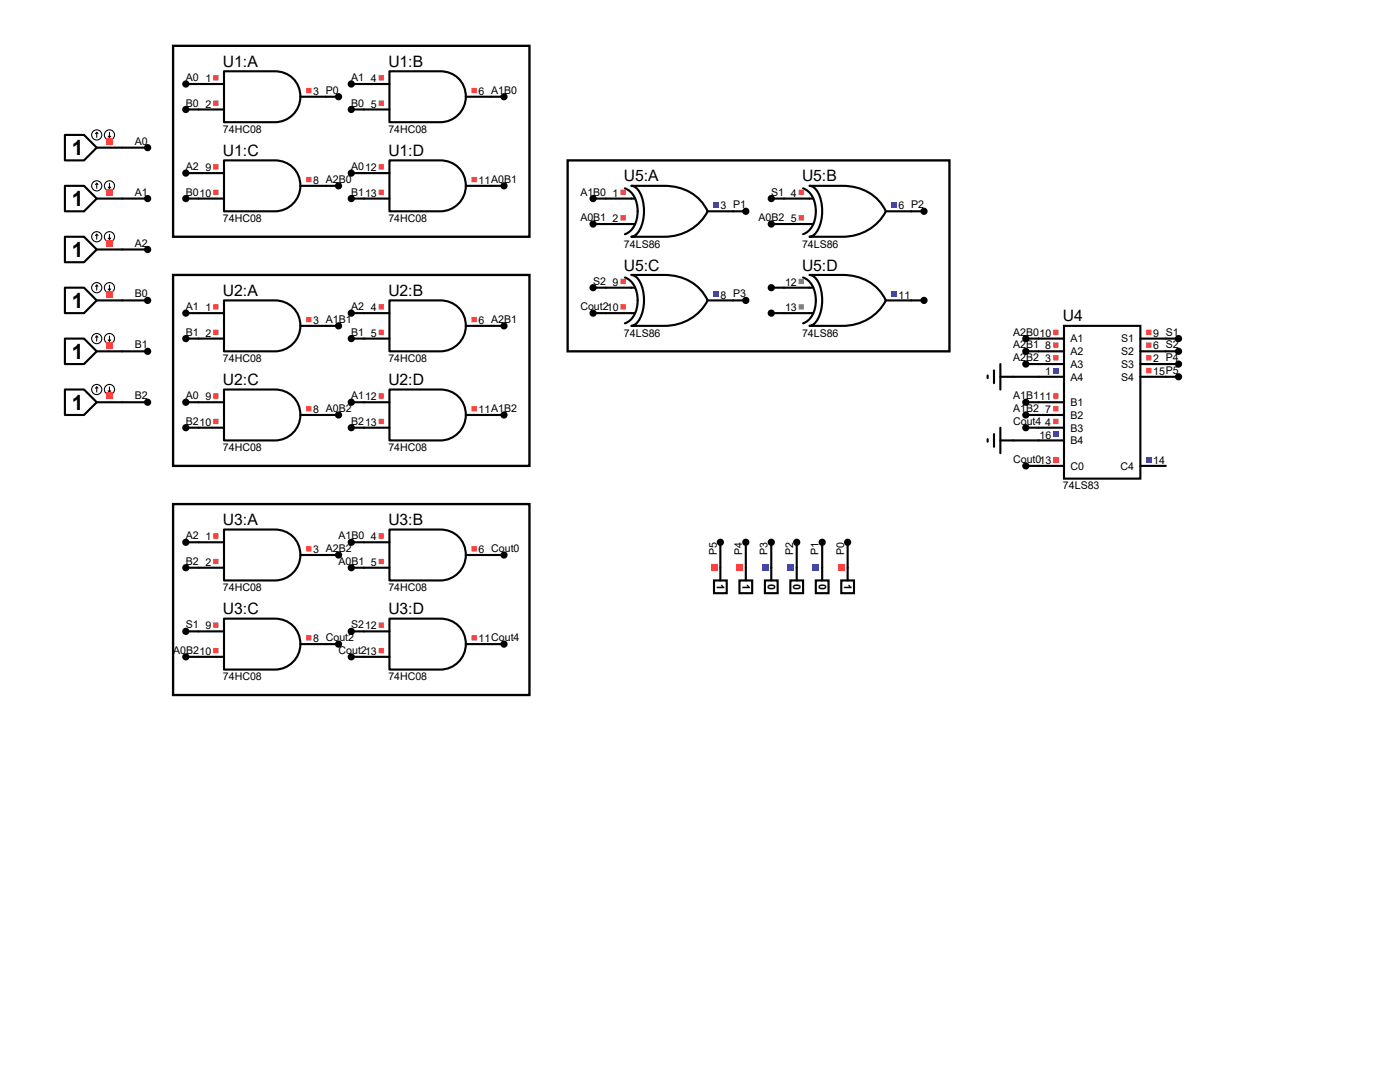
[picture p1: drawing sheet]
<svg xmlns="http://www.w3.org/2000/svg" width="279mm" height="216mm" viewBox="0 0 279 216" stroke-linecap="round" stroke-linejoin="round" font-family="sans-serif">
<g fill="none" stroke="#000" stroke-width=".42">
<path d="M37.1 16.8h2.5M65 19.3h2.6M70.1 16.8h2.5M98 19.3h2.6M24.4 29.5h5.1M24.4 39.6h5.1M37.1 39.6h2.5M37.1 21.8h2.5M37.1 34.5h2.5M65 37.1h2.6M70.1 39.6h2.5M70.1 21.8h2.5"/>
<path d="M70.1 34.5h2.5M98 37.1h2.6M118.4 39.6h2.5M153.9 39.6h2.6M24.4 49.8h5.1M24.4 59.9h5.1M118.4 44.7h2.5M118.4 57.4h2.5M146.3 59.9h2.5M146.3 42.2h2.5M153.9 44.7h2.6M153.9 57.4h2.6"/>
<path d="M181.9 59.9h2.5M181.9 42.2h2.5M24.4 70.1h5.1M37.1 62.5h2.5M37.1 67.6h2.5M65 65h2.6M70.1 62.5h2.5M70.1 67.6h2.5M98 65h2.6M118.4 62.5h2.5M153.9 62.5h2.6M202.2 75.2h10.1"/>
<path d="M204.7 70.1h7.6M204.7 67.6h7.6M204.7 72.6h7.6M212.3 65h15.3v30.5h-15.3zM227.6 70.1h7.6M227.6 67.6h7.6M227.6 72.6h7.6M227.6 75.2h7.6M24.4 80.3h5.1M37.1 80.3h2.5M37.1 85.3h2.5M65 82.8h2.6"/>
<path d="M70.1 80.3h2.5M70.1 85.3h2.5M98 82.8h2.6M202.2 87.9h10.1M204.7 80.3h7.6M204.7 85.3h7.6M204.7 82.8h7.6M204.7 93h7.6M227.6 93h5.1M37.1 108.2h2.5M37.1 113.3h2.5M65 110.7h2.6"/>
<path d="M70.1 108.2h2.5M70.1 113.3h2.5M98 110.7h2.6M143.8 108.2v5.1M148.8 108.2v5.1M153.9 108.2v5.1M159 108.2v5.1M164.1 108.2v5.1M169.2 108.2v5.1M37.1 126h2.5M37.1 131.1h2.5M65 128.5h2.6"/>
<path d="M70.1 126h2.5M70.1 131.1h2.5M98 128.5h2.6"/>
</g>
<path d="M210.2 65.8h1v1h-1zM228.7 65.8h1.1v1h-1.1zM210.2 68.3h1v1.1h-1zM228.7 68.3h1.1v1.1h-1.1zM210.2 70.9h1v1h-1zM228.7 70.9h1.1v1h-1.1z" fill-rule="evenodd" fill="#ff4040"/>
<path d="M210.2 73.4h1v1.1h-1z" fill="#4040ff"/>
<path d="M228.7 73.4h1.1v1.1h-1.1zM210.2 78.5h1v1h-1zM210.2 81h1v1.1h-1zM210.2 83.6h1v1h-1z" fill-rule="evenodd" fill="#ff4040"/>
<path d="M210.2 86.1h1v1.1h-1z" fill="#4040ff"/>
<path d="M210.2 91.2h1v1h-1z" fill="#ff4040"/>
<path d="M228.7 91.2h1.1v1h-1.1z" fill="#4040ff"/>
<path d="M13 26.9h3.8l2.5 2.6-2.5 2.5h-3.8zM19.3 29.5h5.1" fill="none" stroke="#000" stroke-width=".42"/>
<g fill="none" stroke="#000" stroke-width=".21">
<path d="M19.3 26.4l-.3 .3M19.3 26.4l.3 .3M19.3 26.4v1M21.6 27.2l.2 .2M21.8 26.4v1M22.1 27.2l-.3 .2"/>
<circle cx="19.3" cy="26.9" r="1.02"/>
<circle cx="21.8" cy="26.9" r="1.02"/>
</g>
<path d="M21.2 27.6h1.3v1.3h-1.3z" fill="#ff4040"/>
<path d="M13 37.1h3.8l2.5 2.5-2.5 2.6h-3.8zM19.3 39.6h5.1" fill="none" stroke="#000" stroke-width=".42"/>
<g fill="none" stroke="#000" stroke-width=".21">
<path d="M19.3 36.6l-.3 .2M19.3 36.6l.3 .2M19.3 36.6v1M21.6 37.3l.2 .3M21.8 36.6v1M22.1 37.3l-.3 .3"/>
<circle cx="19.3" cy="37.1" r="1.02"/>
<circle cx="21.8" cy="37.1" r="1.02"/>
</g>
<path d="M21.2 37.7h1.3v1.3h-1.3z" fill="#ff4040"/>
<path d="M13 47.2h3.8l2.5 2.6-2.5 2.5h-3.8zM19.3 49.8h5.1" fill="none" stroke="#000" stroke-width=".42"/>
<g fill="none" stroke="#000" stroke-width=".21">
<path d="M19.3 46.7l-.3 .3M19.3 46.7l.3 .3M19.3 46.7v1.1M21.6 47.5l.2 .3M21.8 46.7v1.1M22.1 47.5l-.3 .3"/>
<circle cx="19.3" cy="47.2" r="1.02"/>
<circle cx="21.8" cy="47.2" r="1.02"/>
</g>
<path d="M21.2 47.9h1.3v1.3h-1.3z" fill="#ff4040"/>
<path d="M13 57.4h3.8l2.5 2.5-2.5 2.6h-3.8zM19.3 59.9h5.1" fill="none" stroke="#000" stroke-width=".42"/>
<g fill="none" stroke="#000" stroke-width=".21">
<path d="M19.3 56.9l-.3 .2M19.3 56.9l.3 .2M19.3 56.9v1M21.6 57.7l.2 .2M21.8 56.9v1M22.1 57.7l-.3 .2"/>
<circle cx="19.3" cy="57.4" r="1.02"/>
<circle cx="21.8" cy="57.4" r="1.02"/>
</g>
<path d="M21.2 58h1.3v1.4h-1.3z" fill="#ff4040"/>
<path d="M13 67.6h3.8l2.5 2.5-2.5 2.5h-3.8zM19.3 70.1h5.1" fill="none" stroke="#000" stroke-width=".42"/>
<g fill="none" stroke="#000" stroke-width=".21">
<path d="M19.3 67.1l-.3 .2M19.3 67.1l.3 .2M19.3 67.1v1M21.6 67.8l.2 .3M21.8 67.1v1M22.1 67.8l-.3 .3"/>
<circle cx="19.3" cy="67.6" r="1.02"/>
<circle cx="21.8" cy="67.6" r="1.02"/>
</g>
<path d="M21.2 68.2h1.3v1.3h-1.3z" fill="#ff4040"/>
<path d="M13 77.7h3.8l2.5 2.6-2.5 2.5h-3.8zM19.3 80.3h5.1" fill="none" stroke="#000" stroke-width=".42"/>
<g fill="none" stroke="#000" stroke-width=".21">
<path d="M19.3 77.2l-.3 .3M19.3 77.2l.3 .3M19.3 77.2v1M21.6 78l.2 .2M21.8 77.2v1M22.1 78l-.3 .2"/>
<circle cx="19.3" cy="77.7" r="1.02"/>
<circle cx="21.8" cy="77.7" r="1.02"/>
</g>
<path d="M21.2 78.4h1.3v1.3h-1.3z" fill="#ff4040"/>
<path d="M147.6 115.8h2.5v2.6h-2.5zM148.8 113.3v2.5" fill="none" stroke="#000" stroke-width=".42"/>
<path d="M146.9 112.6h1.4v1.4h-1.4z" fill="#ff4040"/>
<path d="M152.7 115.8h2.5v2.6h-2.5zM153.9 113.3v2.5" fill="none" stroke="#000" stroke-width=".42"/>
<path d="M152 112.6h1.3v1.4h-1.3z" fill="#4040ff"/>
<path d="M157.7 115.8h2.6v2.6h-2.6zM159 113.3v2.5" fill="none" stroke="#000" stroke-width=".42"/>
<path d="M157.1 112.6h1.3v1.4h-1.3z" fill="#4040ff"/>
<path d="M162.8 115.8h2.6v2.6h-2.6zM164.1 113.3v2.5" fill="none" stroke="#000" stroke-width=".42"/>
<path d="M162.2 112.6h1.3v1.4h-1.3z" fill="#4040ff"/>
<path d="M142.5 115.8h2.5v2.6h-2.5zM143.8 113.3v2.5" fill="none" stroke="#000" stroke-width=".42"/>
<path d="M141.9 112.6h1.3v1.4h-1.3z" fill="#ff4040"/>
<path d="M167.9 115.8h2.5v2.6h-2.5zM169.2 113.3v2.5" fill="none" stroke="#000" stroke-width=".42"/>
<path d="M167.3 112.6h1.3v1.4h-1.3z" fill="#ff4040"/>
<g fill="#000" stroke="#000" stroke-width=".42">
<circle cx="29.5" cy="39.6" r=".51"/>
<circle cx="29.5" cy="29.5" r=".51"/>
<circle cx="29.5" cy="49.8" r=".51"/>
<circle cx="29.5" cy="59.9" r=".51"/>
<circle cx="29.5" cy="70.1" r=".51"/>
<circle cx="29.5" cy="80.3" r=".51"/>
<circle cx="143.8" cy="108.2" r=".51"/>
<circle cx="148.8" cy="108.2" r=".51"/>
<circle cx="153.9" cy="108.2" r=".51"/>
<circle cx="159" cy="108.2" r=".51"/>
<circle cx="164.1" cy="108.2" r=".51"/>
<circle cx="169.2" cy="108.2" r=".51"/>
</g>
<path d="M39.6 16.8h5.1M44.7 14.2h10.2a5.1 5.1 0 0 1 5 5.1 5.1 5.1 0 0 1-5 5.1h-10.2zM59.9 19.3h5.1M39.6 21.8h5.1" fill="none" stroke="#000" stroke-width=".42"/>
<path d="M42.5 15h1.1v1h-1.1zM42.5 20.1h1.1v1h-1.1zM61.1 17.5h1v1.1h-1z" fill-rule="evenodd" fill="#ff4040"/>
<path d="M72.6 16.8h5.1M77.7 14.2h10.2a5.1 5.1 0 0 1 5.1 5.1 5.1 5.1 0 0 1-5.1 5.1h-10.2zM93 19.3h5M72.6 21.8h5.1" fill="none" stroke="#000" stroke-width=".42"/>
<path d="M75.6 15h1v1h-1zM75.6 20.1h1v1h-1zM94.1 17.5h1.1v1.1h-1.1z" fill-rule="evenodd" fill="#ff4040"/>
<path d="M39.6 34.5h5.1M39.6 39.6h5.1M44.7 32h10.2a5.1 5.1 0 0 1 5 5.1 5.1 5.1 0 0 1-5 5.1h-10.2zM59.9 37.1h5.1" fill="none" stroke="#000" stroke-width=".42"/>
<path d="M42.5 32.8h1.1v1h-1.1zM42.5 37.8h1.1v1.1h-1.1zM61.1 35.3h1v1.1h-1z" fill-rule="evenodd" fill="#ff4040"/>
<path d="M72.6 34.5h5.1M72.6 39.6h5.1M77.7 32h10.2a5.1 5.1 0 0 1 5.1 5.1 5.1 5.1 0 0 1-5.1 5.1h-10.2zM93 37.1h5" fill="none" stroke="#000" stroke-width=".42"/>
<path d="M75.6 32.8h1v1h-1zM75.6 37.8h1v1.1h-1zM94.1 35.3h1.1v1.1h-1.1z" fill-rule="evenodd" fill="#ff4040"/>
<path d="M44.7 59.9h10.2a5.1 5.1 0 0 1 5 5.1 5.1 5.1 0 0 1-5 5.1h-10.2zM39.6 62.5h5.1M39.6 67.6h5.1M59.9 65h5.1" fill="none" stroke="#000" stroke-width=".42"/>
<path d="M42.5 60.7h1.1v1.1h-1.1zM42.5 65.8h1.1v1h-1.1zM61.1 63.2h1v1.1h-1z" fill-rule="evenodd" fill="#ff4040"/>
<path d="M77.7 59.9h10.2a5.1 5.1 0 0 1 5.1 5.1 5.1 5.1 0 0 1-5.1 5.1h-10.2zM72.6 62.5h5.1M72.6 67.6h5.1M93 65h5" fill="none" stroke="#000" stroke-width=".42"/>
<path d="M75.6 60.7h1v1.1h-1zM75.6 65.8h1v1h-1zM94.1 63.2h1.1v1.1h-1.1z" fill-rule="evenodd" fill="#ff4040"/>
<path d="M44.7 77.7h10.2a5.1 5.1 0 0 1 5 5.1 5.1 5.1 0 0 1-5 5.1h-10.2zM39.6 80.3h5.1M39.6 85.3h5.1M59.9 82.8h5.1" fill="none" stroke="#000" stroke-width=".42"/>
<path d="M42.5 78.5h1.1v1h-1.1zM42.5 83.6h1.1v1h-1.1zM61.1 81h1v1.1h-1z" fill-rule="evenodd" fill="#ff4040"/>
<path d="M77.7 77.7h10.2a5.1 5.1 0 0 1 5.1 5.1 5.1 5.1 0 0 1-5.1 5.1h-10.2zM72.6 80.3h5.1M72.6 85.3h5.1M93 82.8h5" fill="none" stroke="#000" stroke-width=".42"/>
<path d="M75.6 78.5h1v1h-1zM75.6 83.6h1v1h-1zM94.1 81h1.1v1.1h-1.1z" fill-rule="evenodd" fill="#ff4040"/>
<path d="M39.6 108.2h5.1M39.6 113.3h5.1M44.7 105.7h10.2a5.1 5.1 0 0 1 5 5 5.1 5.1 0 0 1-5 5.1h-10.2zM59.9 110.7h5.1" fill="none" stroke="#000" stroke-width=".42"/>
<path d="M42.5 106.4h1.1v1.1h-1.1zM42.5 111.5h1.1v1.1h-1.1zM61.1 109h1v1h-1z" fill-rule="evenodd" fill="#ff4040"/>
<path d="M72.6 108.2h5.1M72.6 113.3h5.1M77.7 105.7h10.2a5.1 5.1 0 0 1 5.1 5 5.1 5.1 0 0 1-5.1 5.1h-10.2zM93 110.7h5" fill="none" stroke="#000" stroke-width=".42"/>
<path d="M75.6 106.4h1v1.1h-1zM75.6 111.5h1v1.1h-1zM94.1 109h1.1v1h-1.1z" fill-rule="evenodd" fill="#ff4040"/>
<path d="M39.6 126h5.1M39.6 131.1h5.1M44.7 123.4h10.2a5.1 5.1 0 0 1 5 5.1 5.1 5.1 0 0 1-5 5.1h-10.2zM59.9 128.5h5.1" fill="none" stroke="#000" stroke-width=".42"/>
<path d="M42.5 124.2h1.1v1.1h-1.1zM42.5 129.3h1.1v1h-1.1zM61.1 126.7h1v1.1h-1z" fill-rule="evenodd" fill="#ff4040"/>
<path d="M72.6 126h5.1M72.6 131.1h5.1M77.7 123.4h10.2a5.1 5.1 0 0 1 5.1 5.1 5.1 5.1 0 0 1-5.1 5.1h-10.2zM93 128.5h5" fill="none" stroke="#000" stroke-width=".42"/>
<path d="M75.6 124.2h1v1.1h-1zM75.6 129.3h1v1h-1zM94.1 126.7h1.1v1.1h-1.1z" fill-rule="evenodd" fill="#ff4040"/>
<path d="M120.9 39.6h5.8M124.7 37.6a4.5 4.5 0 0 1 2.6 4.6 4.5 4.5 0 0 1-2.6 4.5M126 37.1h6.6a9.2 9.2 0 0 1 8.6 5.1 9.5 9.5 0 0 1-8.6 5h-6.6a3.5 3.5 0 0 0 2.3-3.1 7.3 7.3 0 0 0-1.4-6.7zM120.9 44.7h5.8M141.2 42.2h5.1" fill="none" stroke="#000" stroke-width=".42"/>
<path d="M123.8 37.8h1.1v1.1h-1.1zM123.8 42.9h1.1v1.1h-1.1z" fill-rule="evenodd" fill="#ff4040"/>
<path d="M142.4 40.4h1v1h-1z" fill="#4040ff"/>
<path d="M156.5 39.6h5.8M160.3 37.6a4.5 4.5 0 0 1 2.5 4.6 4.5 4.5 0 0 1-2.5 4.5M161.5 37.1h6.6a9.2 9.2 0 0 1 8.7 5.1 9.5 9.5 0 0 1-8.7 5h-6.6a3.5 3.5 0 0 0 2.4-3.1 7.3 7.3 0 0 0-1.4-6.7zM156.5 44.7h5.8M176.8 42.2h5.1" fill="none" stroke="#000" stroke-width=".42"/>
<path d="M159.4 37.8h1v1.1h-1zM159.4 42.9h1v1.1h-1z" fill-rule="evenodd" fill="#ff4040"/>
<path d="M177.9 40.4h1.1v1h-1.1z" fill="#4040ff"/>
<path d="M120.9 57.4h5.8M124.7 55.4a4.5 4.5 0 0 1 2.6 4.5 4.5 4.5 0 0 1-2.6 4.6M126 54.9h6.6a9.2 9.2 0 0 1 8.6 5 9.5 9.5 0 0 1-8.6 5.1h-6.6a3.5 3.5 0 0 0 2.3-3.1 7.3 7.3 0 0 0-1.4-6.7zM141.2 59.9h5.1M120.9 62.5h5.8" fill="none" stroke="#000" stroke-width=".42"/>
<path d="M123.8 55.6h1.1v1.1h-1.1zM123.8 60.7h1.1v1.1h-1.1z" fill-rule="evenodd" fill="#ff4040"/>
<path d="M142.4 58.2h1v1h-1z" fill="#4040ff"/>
<path d="M156.5 57.4h5.8M160.3 55.4a4.5 4.5 0 0 1 2.5 4.5 4.5 4.5 0 0 1-2.5 4.6M161.5 54.9h6.6a9.2 9.2 0 0 1 8.7 5 9.5 9.5 0 0 1-8.7 5.1h-6.6a3.5 3.5 0 0 0 2.4-3.1 7.3 7.3 0 0 0-1.4-6.7zM176.8 59.9h5.1M156.5 62.5h5.8" fill="none" stroke="#000" stroke-width=".42"/>
<path d="M159.4 55.6h1v1.1h-1zM159.4 60.7h1v1.1h-1z" fill-rule="evenodd" fill="#808080"/>
<path d="M177.9 58.2h1.1v1h-1.1z" fill="#4040ff"/>
<g fill="#000" stroke="#000" stroke-width=".42">
<circle cx="37.1" cy="16.8" r=".51"/>
<circle cx="67.6" cy="19.3" r=".51"/>
<circle cx="70.1" cy="16.8" r=".51"/>
<circle cx="100.6" cy="19.3" r=".51"/>
<circle cx="37.1" cy="21.8" r=".51"/>
<circle cx="37.1" cy="34.5" r=".51"/>
<circle cx="37.1" cy="39.6" r=".51"/>
<circle cx="67.6" cy="37.1" r=".51"/>
<circle cx="70.1" cy="21.8" r=".51"/>
<circle cx="70.1" cy="34.5" r=".51"/>
<circle cx="70.1" cy="39.6" r=".51"/>
<circle cx="100.6" cy="37.1" r=".51"/>
<circle cx="118.4" cy="39.6" r=".51"/>
<circle cx="153.9" cy="39.6" r=".51"/>
<circle cx="118.4" cy="44.7" r=".51"/>
<circle cx="118.4" cy="57.4" r=".51"/>
<circle cx="148.8" cy="59.9" r=".51"/>
<circle cx="148.8" cy="42.2" r=".51"/>
<circle cx="153.9" cy="57.4" r=".51"/>
<circle cx="153.9" cy="44.7" r=".51"/>
<circle cx="184.4" cy="42.2" r=".51"/>
<circle cx="184.4" cy="59.9" r=".51"/>
<circle cx="37.1" cy="62.5" r=".51"/>
<circle cx="37.1" cy="67.6" r=".51"/>
<circle cx="67.6" cy="65" r=".51"/>
<circle cx="70.1" cy="62.5" r=".51"/>
<circle cx="70.1" cy="67.6" r=".51"/>
<circle cx="100.6" cy="65" r=".51"/>
<circle cx="118.4" cy="62.5" r=".51"/>
<circle cx="153.9" cy="62.5" r=".51"/>
<circle cx="204.7" cy="67.6" r=".51"/>
<circle cx="204.7" cy="72.6" r=".51"/>
<circle cx="204.7" cy="70.1" r=".51"/>
<circle cx="235.2" cy="67.6" r=".51"/>
<circle cx="235.2" cy="75.2" r=".51"/>
<circle cx="235.2" cy="70.1" r=".51"/>
<circle cx="235.2" cy="72.6" r=".51"/>
<circle cx="37.1" cy="85.3" r=".51"/>
<circle cx="37.1" cy="80.3" r=".51"/>
<circle cx="67.6" cy="82.8" r=".51"/>
<circle cx="70.1" cy="85.3" r=".51"/>
<circle cx="70.1" cy="80.3" r=".51"/>
<circle cx="100.6" cy="82.8" r=".51"/>
<circle cx="204.7" cy="85.3" r=".51"/>
<circle cx="204.7" cy="93" r=".51"/>
<circle cx="204.7" cy="80.3" r=".51"/>
<circle cx="204.7" cy="82.8" r=".51"/>
<circle cx="37.1" cy="113.3" r=".51"/>
<circle cx="37.1" cy="108.2" r=".51"/>
<circle cx="67.6" cy="110.7" r=".51"/>
<circle cx="70.1" cy="108.2" r=".51"/>
<circle cx="70.1" cy="113.3" r=".51"/>
<circle cx="100.6" cy="110.7" r=".51"/>
<circle cx="37.1" cy="126" r=".51"/>
<circle cx="37.1" cy="131.1" r=".51"/>
<circle cx="67.6" cy="128.5" r=".51"/>
<circle cx="70.1" cy="126" r=".51"/>
<circle cx="70.1" cy="131.1" r=".51"/>
<circle cx="100.6" cy="128.5" r=".51"/>
</g>
<path d="M34.5 9.1h71.2v38.1h-71.2zM113.3 32h76.2v38.1h-76.2zM34.5 54.9h71.2v38.1h-71.2zM34.5 100.6h71.2v38.1h-71.2z" fill="none" stroke="#000" stroke-width=".47"/>
<path d="M197.1 74.9v.5M198.4 73.9v2.6M199.6 75.2h2.6M199.6 72.6v5.1M197.1 87.6v.5M198.4 86.6v2.6M199.6 85.3v5.1M199.6 87.9h2.6" fill="none" stroke="#000" stroke-width=".42"/>
<g font-size="4.2">
<text x="14.3" y="31">1</text>
<text x="14.3" y="41.1">1</text>
<text x="14.3" y="51.3">1</text>
<text x="14.3" y="61.5">1</text>
<text x="14.3" y="71.6">1</text>
<text x="14.3" y="81.8">1</text>
</g>
<g font-size="3.1">
<text x="44.5" y="13.3">U1:A</text>
<text x="77.5" y="13.3">U1:B</text>
<text x="44.5" y="31.1">U1:C</text>
<text x="77.5" y="31.1">U1:D</text>
<text x="124.5" y="36.2">U5:A</text>
<text x="160.1" y="36.2">U5:B</text>
<text x="124.5" y="54">U5:C</text>
<text x="160.1" y="54">U5:D</text>
<text x="44.5" y="59.1">U2:A</text>
<text x="77.5" y="59.1">U2:B</text>
<text x="212.1" y="64.1">U4</text>
<text x="44.5" y="76.8">U2:C</text>
<text x="77.5" y="76.8">U2:D</text>
<text x="44.5" y="104.8">U3:A</text>
<text x="77.5" y="104.8">U3:B</text>
<text x="44.5" y="122.6">U3:C</text>
<text x="77.5" y="122.6">U3:D</text>
</g>
<g font-size="2.1">
<text x="37.1" y="16.2">A0</text>
<text x="41" y="16.4">1</text>
<text x="70.1" y="16.2">A1</text>
<text x="74" y="16.4">4</text>
<text x="37.1" y="21.3">B0</text>
<text x="41" y="21.5">2</text>
<text x="62.5" y="18.9">3 P0</text>
<text x="70.1" y="21.3">B0</text>
<text x="74" y="21.5">5</text>
<text x="95.5" y="18.9">6 A1B0</text>
<text x="26.9" y="28.9">A0</text>
<text x="44.5" y="26.5">74HC08</text>
<text x="77.5" y="26.5">74HC08</text>
<text x="37.1" y="34">A2</text>
<text x="41" y="34.2">9</text>
<text x="70.1" y="34">A012</text>
<text x="26.9" y="39">A1</text>
<text x="37.1" y="39">B010</text>
<text x="62.5" y="36.7">8 A2B0</text>
<text x="70.1" y="39">B113</text>
<text x="95.5" y="36.7">11A0B1</text>
<text x="115.8" y="39">A1B0</text>
<text x="122.3" y="39.2">1</text>
<text x="143.8" y="41.8">3 P1</text>
<text x="153.9" y="39">S1</text>
<text x="157.8" y="39.2">4</text>
<text x="179.3" y="41.8">6 P2</text>
<text x="44.5" y="44.3">74HC08</text>
<text x="77.5" y="44.3">74HC08</text>
<text x="115.8" y="44.1">A0B1</text>
<text x="122.3" y="44.3">2</text>
<text x="151.4" y="44.1">A0B2</text>
<text x="157.8" y="44.3">5</text>
<text x="26.9" y="49.2">A2</text>
<text x="124.5" y="49.4">74LS86</text>
<text x="160.1" y="49.4">74LS86</text>
<text x="26.9" y="59.4">B0</text>
<text x="118.4" y="56.8">S2</text>
<text x="122.3" y="57">9</text>
<text x="143.8" y="59.6">8 P3</text>
<text x="156.7" y="57">12</text>
<text x="179.3" y="59.6">11</text>
<text x="37.1" y="61.9">A1</text>
<text x="41" y="62.1">1</text>
<text x="62.5" y="64.6">3 A1B1</text>
<text x="70.1" y="61.9">A2</text>
<text x="74" y="62.1">4</text>
<text x="95.5" y="64.6">6 A2B1</text>
<text x="115.8" y="61.9">Cout210</text>
<text x="156.7" y="62.1">13</text>
<text x="26.9" y="69.5">B1</text>
<text x="37.1" y="67">B1</text>
<text x="41" y="67.2">2</text>
<text x="70.1" y="67">B1</text>
<text x="74" y="67.2">5</text>
<text x="124.5" y="67.2">74LS86</text>
<text x="160.1" y="67.2">74LS86</text>
<text x="202.2" y="67">A2B010</text>
<text x="202.2" y="69.5">A2B1</text>
<text x="208.6" y="69.7">8</text>
<text x="213.6" y="68.3">A1</text>
<text x="213.6" y="70.9">A2</text>
<text x="223.7" y="68.3">S1</text>
<text x="223.7" y="70.9">S2</text>
<text x="230.1" y="67.2">9 S1</text>
<text x="230.1" y="69.7">6 S2</text>
<text x="44.5" y="72.3">74HC08</text>
<text x="77.5" y="72.3">74HC08</text>
<text x="202.2" y="72.1">A2B2</text>
<text x="208.6" y="72.3">3</text>
<text x="208.6" y="74.8">1</text>
<text x="213.6" y="73.4">A3</text>
<text x="213.6" y="75.9">A4</text>
<text x="223.7" y="73.4">S3</text>
<text x="223.7" y="75.9">S4</text>
<text x="230.1" y="72.3">2 P4</text>
<text x="230.1" y="74.8">15P5</text>
<text x="26.9" y="79.7">B2</text>
<text x="37.1" y="79.7">A0</text>
<text x="41" y="79.9">9</text>
<text x="62.5" y="82.4">8 A0B2</text>
<text x="70.1" y="79.7">A112</text>
<text x="95.5" y="82.4">11A1B2</text>
<text x="202.2" y="79.7">A1B111</text>
<text x="202.2" y="82.2">A1B2</text>
<text x="208.6" y="82.4">7</text>
<text x="213.6" y="81">B1</text>
<text x="213.6" y="83.6">B2</text>
<text x="37.1" y="84.8">B210</text>
<text x="70.1" y="84.8">B213</text>
<text x="202.2" y="84.8">Cout4</text>
<text x="207.5" y="87.5">16</text>
<text x="208.6" y="85">4</text>
<text x="213.6" y="86.1">B3</text>
<text x="213.6" y="88.6">B4</text>
<text x="44.5" y="90">74HC08</text>
<text x="77.5" y="90">74HC08</text>
<text x="202.2" y="92.4">Cout013</text>
<text x="213.6" y="93.7">C0</text>
<text x="223.6" y="93.7">C4</text>
<text x="230.1" y="92.6">14</text>
<text x="212.1" y="97.7">74LS83</text>
<text x="37.1" y="107.6">A2</text>
<text x="41" y="107.8">1</text>
<text x="67.6" y="107.6">A1B0</text>
<text x="74" y="107.8">4</text>
<text x="37.1" y="112.7">B2</text>
<text x="41" y="112.9">2</text>
<text x="62.5" y="110.4">3 A2B2</text>
<text x="67.6" y="112.7">A0B1</text>
<text x="74" y="112.9">5</text>
<text x="95.5" y="110.4">6 Cout0</text>
<text x="143" y="110.7" transform="rotate(-90 143 110.7)">P5</text>
<text x="148.1" y="110.7" transform="rotate(-90 148.1 110.7)">P4</text>
<text x="153.2" y="110.7" transform="rotate(-90 153.2 110.7)">P3</text>
<text x="158.3" y="110.7" transform="rotate(-90 158.3 110.7)">P2</text>
<text x="163.4" y="110.7" transform="rotate(-90 163.4 110.7)">P1</text>
<text x="168.4" y="110.7" transform="rotate(-90 168.4 110.7)">P0</text>
<text x="44.5" y="118">74HC08</text>
<text x="77.5" y="118">74HC08</text>
<text x="143.1" y="116.5" transform="rotate(90 143.1 116.5)">1</text>
<text x="148.2" y="116.5" transform="rotate(90 148.2 116.5)">1</text>
<text x="153.2" y="116.5" transform="rotate(90 153.2 116.5)">0</text>
<text x="158.3" y="116.5" transform="rotate(90 158.3 116.5)">0</text>
<text x="163.4" y="116.5" transform="rotate(90 163.4 116.5)">0</text>
<text x="168.5" y="116.5" transform="rotate(90 168.5 116.5)">1</text>
<text x="37.1" y="125.4">S1</text>
<text x="41" y="125.6">9</text>
<text x="70.1" y="125.4">S212</text>
<text x="34.5" y="130.5">A0B210</text>
<text x="62.5" y="128.1">8 Cout2</text>
<text x="67.6" y="130.5">Cout213</text>
<text x="95.5" y="128.1">11Cout4</text>
<text x="44.5" y="135.8">74HC08</text>
<text x="77.5" y="135.8">74HC08</text>
</g>
</svg>
